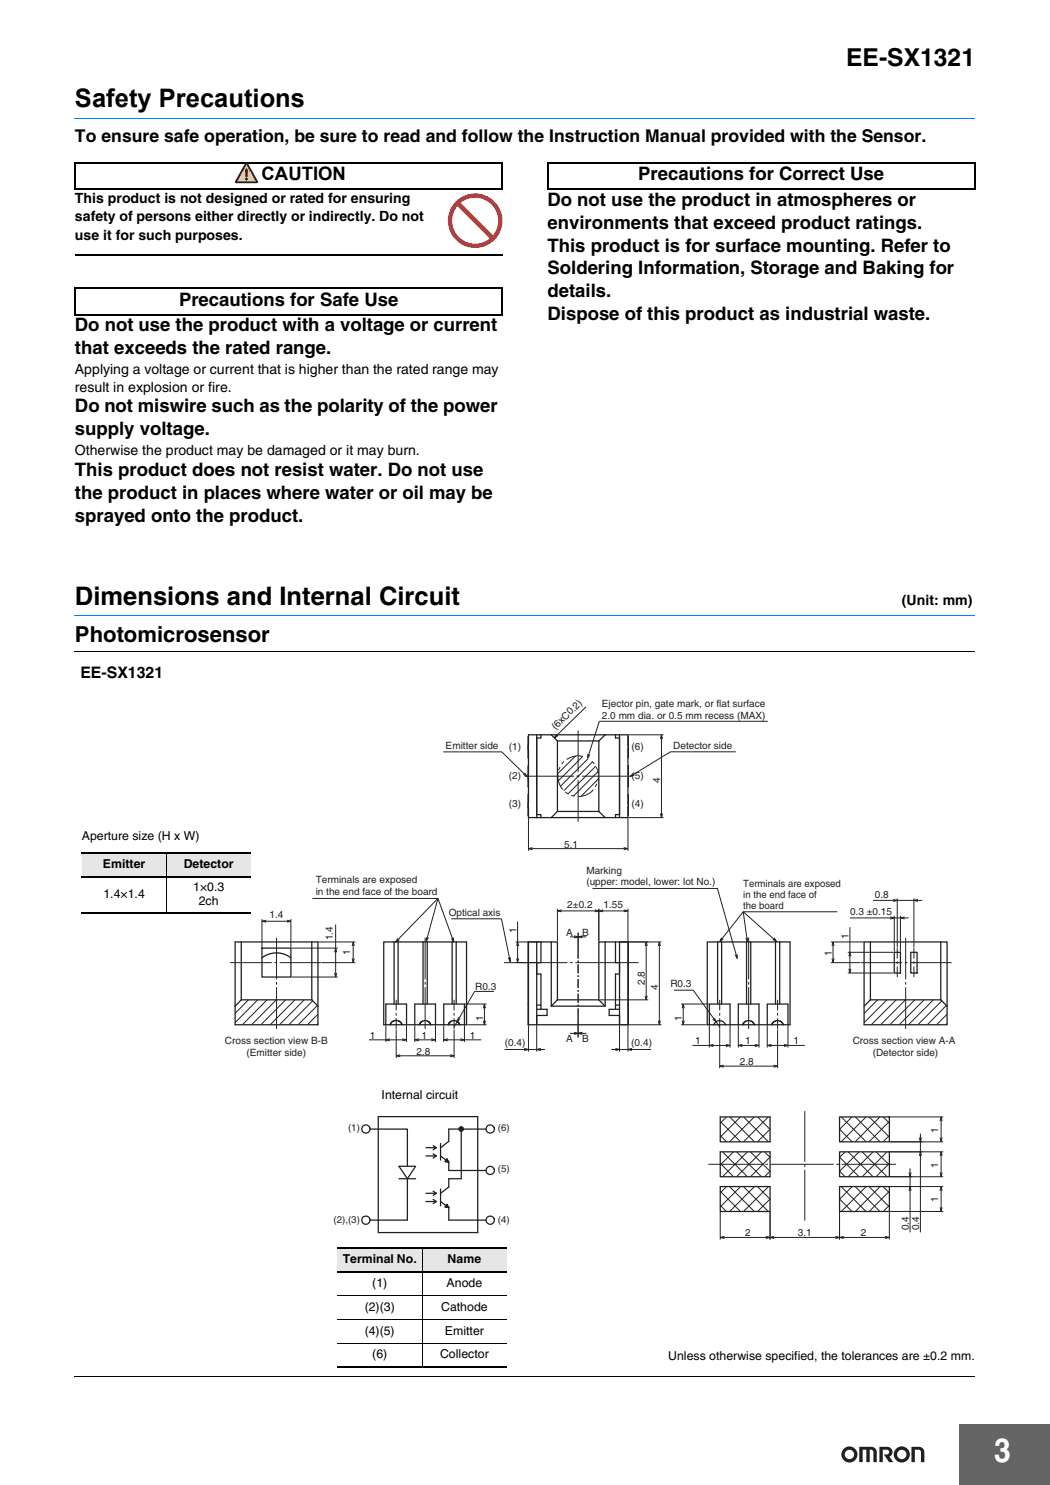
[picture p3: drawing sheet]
<svg xmlns="http://www.w3.org/2000/svg" width="210mm" height="297mm" viewBox="0 0 210 297" stroke-linecap="round" stroke-linejoin="round" font-family="sans-serif">
<path d="M192 285h17.9v12h-17.9z" fill="#656565"/>
<path d="M192 284.9v12.1M192 285h17.9" fill="none" stroke="#656565" stroke-width=".2"/>
<g fill="#231f20">
<path d="M171.8 289.4h2.5a1.08 1.08 0 0 1 1 1.1v2h-.6v-2a.55 .55 0 0 0-.8-.5v2.5h-.6v-2.5h-.8v2.5h-.7z"/>
<path d="M182.3 289.4h.7a1.48 1.48 0 0 1 1.8 .7l.1 2.4h-.7v-2l-.1-.3-.4-.2h-.7v2.5h-.7z"/>
<path d="M175.9 289.4h.6a1.63 1.63 0 0 1 1.8 .4 1 1 0 0 1-.4 1.6l.7 1.1h-.8l-1-1.6h.5a.48 .48 0 0 0 .5-.4 .48 .48 0 0 0-.5-.5h-.8v2.5h-.6z"/>
<path d="M168.3 290.9a1.61 1.61 0 0 0 3.2 0 1.61 1.61 0 0 0-3.2 0zM168.9 290.9a.95 .95 0 0 1 1.9 0 .95 .95 0 0 1-1.9 0z"/>
<path d="M179.4 290.9a.95 .95 0 0 0 1.9 0 .95 .95 0 0 0-1.9 0zM178.7 290.9a1.65 1.65 0 0 1 3.3 0 1.65 1.65 0 0 1-3.3 0z"/>
</g>
<path d="M15 23.1h180v2.5h-180z" fill="#fff"/>
<path d="M15 23.6h180" fill="none" stroke="#0080ff" stroke-width=".2"/>
<path d="M15 50.5h85.5v1.5h-85.5z" fill="#fff"/>
<path d="M15 51h85.5" fill="none" stroke="#000" stroke-width=".28"/>
<path d="M15 122.6h180v2.5h-180z" fill="#fff"/>
<path d="M15 123.1h180" fill="none" stroke="#0080ff" stroke-width=".2"/>
<path d="M15 129.9h180v1.5h-180z" fill="#fff"/>
<path d="M15 130.4h180" fill="none" stroke="#000" stroke-width=".2"/>
<path d="M15 274.9h180v1.5h-180z" fill="#fff"/>
<path d="M15 275.4h180" fill="none" stroke="#000" stroke-width=".2"/>
<path d="M14.9 32.5h85.7M14.9 37.8h85.7M15 32.6v5.1M100.5 32.6v5.1M14.9 57.6h85.7M15 57.7v5.1M100.5 57.7v5.1M14.9 62.9h85.7" fill="none" stroke="#000" stroke-width=".21"/>
<path d="M49.3 32.7l2 3.6h-4z" fill="#ffdc01"/>
<g fill="#231f20">
<path d="M49.2 33.8h.2l.2 .3-.2 1.1-.1 .2-.2-.2-.1-1.1z"/>
<path d="M49.2 32.5l-2.2 3.8v.2l.2 .1h4.3l.1-.3-2.1-3.7zM49.3 32.9l1.9 3.4h-3.8z"/>
<circle cx="49.3" cy="35.8" r=".27"/>
</g>
<path d="M91.4 41.3a4.6 4.6 0 0 0 .4 6.1 4.6 4.6 0 0 0 6.1 .3zM92.1 40.6l6.5 6.4a4.6 4.6 0 0 0-.3-6.1 4.6 4.6 0 0 0-6.2-.3zM89.6 44.1a5.5 5.5 0 0 1 10.9 0 5.5 5.5 0 0 1-10.9 0z" fill="#ee1d23"/>
<path d="M109.4 32.5h85.7M109.4 37.8h85.7M109.5 32.6v5.1M195 32.6v5.1" fill="none" stroke="#000" stroke-width=".21"/>
<g fill="none" stroke="#231f20" stroke-width=".25">
<path d="M105.7 153.2v4.1M105.7 147.4v4.1M105.7 159v4.1M108.2 147v.6h-.9v15.3h.9v.6M110.2 147l1.3 1.2M111.5 148.2v14.1M111.5 148.2h8.3M119.8 148.2v14.1M121 147l-1.2 1.2M123.1 147v.6h.8v15.3h-.8v.6M123.9 147v16.5h1.7v-16.5h-18.3M125.6 147.4v4.1"/>
<path d="M125.6 153.2v4.1M125.6 159v4.1M107.3 163.5v-16.5h-1.6v16.5h18.2M111.5 162.3l-1.3 1.2M111.5 162.3h8.3M119.8 162.3l1.2 1.2M48.2 188.4v11.6M48.2 200l-1.2 1.3M48.2 200h14.2M52.4 189.6h5.8v5.8h-5.8zM52.4 191.6l1.2-.7 1.3-.3 1.6 .2 1.7 .8M62.4 200l1.2 1.3v3.7h-16.6v-16.6h16.6v12.9"/>
<path d="M62.4 188.4v11.6M78.8 188.4v12.4M78.8 188.4h14.5v16.6h-3.6M78.8 188.4h-2.1v16.6h.5M79.6 188.4v12.4M84.6 188.4v12.4M85.4 188.4v12.4M90.4 188.4v12.4M91.2 188.4v12.4M105.7 188.4l-.1 12.4M105.7 188.4v16.6h1.6M107.3 188.4v16.6"/>
<path d="M108.2 188.4h-2.5M110.2 188.4h1.3v11.6M110.2 188.4v12.9M110.2 188.4h-2v4.2h-.9v2.2h.9v7.1h1.2v1.2h-2.1M111.5 200l-1.3 1.3M111.5 200h8.3M119.8 200l1.2 1.3M121 188.4h-1.2v11.6M121 188.4h4.7v12.4M121 188.4v12.9M123.1 188.4v4.2h.8v2.2h-.8v7.1M123.9 188.4v16.6h1.7"/>
<path d="M125.6 188.4v16.6M143.5 188.4h-2.1v16.6h12M143.5 188.4h.8v12.4M143.5 188.4v12.4M144.3 188.4h13.7v16.6h-3.7M149.3 188.4v12.4M150.1 188.4v12.4M155.1 188.4v12.4M155.9 188.4v12.4M174.1 200l-1.3 1.3v3.7h16.6v-3.7M174.1 200h14M174.1 188.4v11.6"/>
<path d="M178.8 190.5h1.3v4.1h-1.3zM182.1 190.5h1.3v4.1h-1.3zM188.1 188.4h1.3v12.9M188.1 188.4h-15.3v12.9M188.1 188.4v11.6M188.1 200l1.3 1.3M78 205h-.8v-4.2h4.1v4.2M78 205h4.9M80.4 204.9l-.4-.6-.8-.2-.7 .2-.5 .7M83.9 205h-1v-4.2h4.2v4.2M83.9 205l.3-.6 .7-.3 .9 .3 .3 .6M83.9 205h4.8"/>
<path d="M89.7 205l.3-.6 .7-.3 .7 .2 .6 .7M89.7 205h-1v-4.2h4.2v4.2M105.7 200.8v4.2M107.3 201.9h.9M107.3 201h.9M110.2 201.3h10.8M123.1 201h.8M123.9 201.9h-2.1v1.2h2.1v1.9h-16.6M125.6 200.8h.1M125.7 200.8l-.1 4.2M141.9 205v-4.2h4.1v4.2M142.7 205a1.26 1.26 0 0 1 1.2-.8 1.26 1.26 0 0 1 1.2 .8"/>
<path d="M147.6 205v-4.2h4.2v4.2M148.6 205l.3-.6 .7-.3 .8 .2 .4 .7M154.3 205h-.9v-4.2h4.2v4.2M154.3 205l.4-.6 .7-.3 .8 .3 .5 .6M144 223.4h10v5h-10zM144 230.4h10v5h-10zM144 237.3h10v5h-10zM167.9 223.4h10v5h-10zM167.9 230.4h10v5h-10zM167.9 237.3h10v5h-10z"/>
</g>
<g fill="none" stroke="#231f20" stroke-width=".2">
<path d="M88.6 150.4h11.7l5.1 4.9M104.6 154.9l.8 .4M104.9 154.6l.5 .7M104.9 155.3h9.9M105.7 149.2v21M111.3 146.9l-.5 .7M112 153.4l-.3 .7M112.8 152.3l-.5 .5M113 158.4l.6 .4M114.2 159.1l.7 .1M115.1 151.2l-3.5 3.6a3.9 3.9 0 0 0 1 3.1M115.3 155.3h.6"/>
<path d="M115.6 146.1v8.4M115.6 155v.5M115.6 156v8.4M116.4 155.3h9.9M116.5 151.3l-4.8 4.9M116.6 151.3a3.8 3.8 0 0 0-3.3 .6M117.2 141.4l-6.4 6.2 .8-.4M117.5 150.8v.8M117.6 151.7l-5.5 5.6M118 150.9l-.5 .7M118.4 152.3l.4 .5M118.5 152.4l-5.7 5.8"/>
<path d="M118.7 157.9a3.5 3.5 0 0 1-3.1 1.4M119.2 153.2l-5.6 5.6M119.2 153.4l.3 .7 .1 .7M119.3 156.8l-.2 .6M119.6 154.3l-4.9 4.9M119.7 155.8l-3.5 3.5M119.7 155.5l-.1 .6M125.7 147h7M126.7 154.7l-.7 .6M126.8 155.1l-.8 .2M132.3 147v16.5M132.3 147l.2 .8"/>
<path d="M132.3 147l-.2 .8M147.1 150.4h-13l-8.1 4.9M153.5 144.3h-33.6l-2.4 7.3M62.5 179.7h25.1l3.1 8.7-.4-.7M87.6 179.7l-8.5 8.7 .5-.7M87.6 179.7l-2.3 8.6M105.7 169.7l.8 .3M105.7 169.7h19.9M106.5 169.5l-.8 .2M118.5 177.7h25l3.9 14M124.7 169.5l.9 .2M125.6 163.7v6.5"/>
<path d="M125.6 169.7l-.9 .3M125.7 163.5h7M132.1 162.7l.2 .8M132.5 162.7l-.2 .8M178.6 179.9l.8 .2M179.4 179.7v9.8M182.8 179.7v9.8M183.6 179.9l-.8 .2 .8 .2M46 192.6h8.4M49.7 200l-2.7 2.7M51.5 200l-4.5 4.6M52.4 184.3h5.8"/>
<path d="M52.4 183.9v5.6M52.4 184.3l.8 .2M53.2 184.1l-.8 .2M53.4 200l-4.9 5M54.9 192.6h.5M55.3 200l-5 5M55.3 187.6v8.3M55.3 196.4v.5M55.3 197.5v8.3M55.9 192.6h8.4M57.1 200l-4.9 5M57.4 184.1l.8 .2"/>
<path d="M58.2 183.9v5.6M58.2 184.3l-.8 .2M58.3 195.4h9.2M58.3 189.6h9.2M59 200l-5 5M60.8 200l-4.9 5M63.7 188.4h7.4M64.4 192.6h6.7M66.9 194.6l.2 .8M67.1 184.9v10.5M67.3 194.6l-.2 .8M67.3 190.5l-.2-.9-.2 .9"/>
<path d="M70.4 191.7l.2 .9M70.6 188.4l-.2 .8M70.6 188.4v4.2M70.6 188.4l.2 .8M70.8 191.7l-.2 .9M79.2 200v2.1M79.9 188l-.8 .4M85 187.6v8.3M85 196.4v.5M85 197.5v8.3M85.3 187.5l-.1 .8 .5-.8M90.3 183.8h10l1.7 8.5-.4-.7"/>
<path d="M90.7 187.5v.9M90.8 200v2.1M98.8 198.3h-3.9l-4.1 7.1M100.8 192.6h12.7M102.1 191.5l-.1 .8M103.1 188.4h4.9M103.3 191.7l.2 .9M103.5 184.3v8.3M103.7 191.7l-.2 .9M103.7 189.2l-.2-.8-.2 .8M111.5 181.8v6.5M111.5 182.2h14.1"/>
<path d="M111.5 182.2l.8 .2M112.3 182l-.8 .2M114 187.4h1.6l-.8 .2M114 192.6h.5M114.8 187.2l1.7 .4M115.1 192.6h12.6M115.6 186.6v5.1M115.6 192.1v.4M115.6 192.9v1.8M115.6 195.1v.3M115.6 195.8v1.8M115.6 198v.4"/>
<path d="M115.6 198.8v1.8M116.5 187.2l-.9 .2h1.7M118.9 182l.9 .2M119.8 182.2l.8 .2M119.8 181.8v6.5M119.8 182.2l-.9 .2M119.9 200h9.7M120.6 182l-.8 .2M124 188.4h8.3M124.7 182l.9 .2M125.6 181.8v6.5M125.6 182.2l-.9 .2"/>
<path d="M129 199.2l.2 .8M129.2 188.4l-.2 .8M129.2 188.4v11.6M129.2 188.4l.2 .8M129.4 199.2l-.2 .8M131.9 188.4l-.3 .8M131.9 188.4v16.6M131.9 188.4l.2 .8M134.8 198.1h3.8l5.3 7.3M143.9 200v2.1M144.3 187.6l-.3 .7 4.6-5.9 6.7 5.9-.8-.4M144.7 187.8l-.7 .5"/>
<path d="M147 191l.4 .7M147.4 190.9v.8M149.2 187.6l.3 .8M149.6 187.5l-.1 .9M149.7 187.6v8.3M149.7 196.4v.5M149.7 197.5v8.3M154.8 187.6l.5 .7M155.5 200v2.1M166.2 188.4h6.5M166.2 192.6h5.8M166.4 191.7l.2 .9"/>
<path d="M166.6 188.4v4.2M166.6 188.4l.2 .8M166.6 188.4l-.2 .8M166.8 191.7l-.2 .9M167.4 182.4h-18.8l.9 6M169.5 190.5h9.2M169.5 194.6h9.2M169.8 193.8l.2 .8M170 183.6h8.8M170 185.5v9.1M170.2 193.8l-.2 .8M170.2 191.3l-.2-.8-.2 .8"/>
<path d="M172.1 192.6h8.3M174.6 180.1h4.8M175.5 200l-2.7 2.7M177.4 200l-4.6 4.6M178 183.4l.8 .2M178.8 183.6h2.9M178.8 183.2v7.1M178.8 183.6l-.8 .2M179.2 200l-5 5M179.4 180.1h5M179.4 180.1l-.8 .2M179.4 189.6v2.1"/>
<path d="M179.4 192.3v.5M179.4 193.3v2.1M180.1 183.2v7.1M180.9 183.4l-.8 .2 .8 .2M180.9 192.6h.6M181.1 200l-5 5M181.1 187.6v8.3M181.1 196.4v.5M181.1 197.5v8.3M182 192.6h8.3M182.8 189.6v2.1M182.8 192.3v.5"/>
<path d="M182.8 193.3v2.1M182.9 200l-4.9 5M184.8 200l-5 5M186.7 200l-5 5M62.5 200.2l-4.7 4.8M63.5 201.1l-3.9 3.9M63.6 202.9l-2.1 2.1M63.6 204.7l-.3 .3M73.8 208h7.5M77.2 205.1v3.3M78 207.8l-.8 .2 .8 .2M79.2 202.6v.6"/>
<path d="M79.2 203.7v2.1M79.2 205.9v5.7M79.2 211.2h11.6M79.2 211.2l.8 .2M80 211l-.8 .2M80.5 207.8l.8 .2M81.3 205.1v3.3M81.3 208l-.8 .2M82.9 208h4.2M82.9 208l.9 .2M82.9 205.1v3.3M83.8 207.8l-.9 .2"/>
<path d="M86.2 207.8l.9 .2M87.1 205.1v3.3M87.1 208l-.9 .2M88.7 205.1v3.3M88.7 208h7.5M88.7 208l.9 .2M89.6 207.8l-.9 .2M90 211l.8 .2M90.8 202.6v.6M90.8 203.7v2.1M90.8 211.2l-.8 .2M90.8 205.9v5.7"/>
<path d="M91.7 203.5l-.3 .8 .6-.6M92.1 207.8l.8 .2-.8 .2M92.9 205.1v3.3M93 200.8h4.3M93.4 205h3.9M96.7 204.2l.2 .8M96.9 200.8v4.2M96.9 200.8l.2 .9M96.9 200.8l-.2 .9M97.1 204.2l-.2 .8M100.9 209.9h6.4M104.8 209.7l.9 .2-.9 .2"/>
<path d="M105.7 205.1v5.2M107.3 205.1v5.2M107.3 209.9h1.7M107.3 209.9l.9 .2M108.2 209.7l-.9 .2M114 206.7h1.6l-.8 .2M114.8 206.5l1.7 .4M115.6 201v.3M115.6 201.7v5.8M116.5 206.5l-.9 .2h1.7M122.2 209.9h1.7M123.1 209.7l.8 .2"/>
<path d="M123.9 209.9h6.3M123.9 205.1v5.2M123.9 209.9l-.8 .2M124 205h8.3M125.6 205.1v5.2M126.4 209.7l-.8 .2 .8 .2M131.6 204.2l.3 .8M132.1 204.2l-.2 .8M136.2 200.8h5.5M136.2 205h5.1M136.4 204.2l.2 .8M136.6 200.8l-.2 .9"/>
<path d="M136.6 200.8v4.2M136.6 200.8l.2 .9M136.8 204.2l-.2 .8M138.5 209.1h7.5M141.9 205.1v4.4M142.7 208.9l-.8 .2 .8 .2M142.9 203.6l.3 .8-.7-.5M143.9 205.9v7.8M143.9 213.3h11.6M143.9 213.3l.8 .2M143.9 202.6v.6M143.9 203.7v2.1"/>
<path d="M144.7 213l-.8 .3M145.2 208.9l.8 .2M146 205.1v4.4M146 209.1l-.8 .2M147.6 205.1v4.4M147.6 209.1h4.2M147.6 209.1l.9 .2M148.5 208.9l-.9 .2M150.9 208.9l.9 .2M151.8 205.1v4.4M151.8 209.1l-.9 .2M153.4 209.1h7.5"/>
<path d="M153.4 205.1v4.4M153.4 209.1l.9 .2M154.3 208.9l-.9 .2M154.7 213l.8 .3M155.5 205.9v7.8M155.5 213.3l-.8 .2M155.5 202.6v.6M155.5 203.7v2.1M156.8 208.9l.8 .2-.8 .2M157.6 205.1v4.4M188.3 200.2l-4.8 4.8M189.3 201.1l-3.9 3.9"/>
<path d="M189.4 204.7l-.2 .3M189.4 202.9l-2.1 2.1M141.6 232.9h10.9M144 238.3l4.1 4M144 232.7l2.7 2.7M144 227.1l1.3 1.3M144 224.3l4.1 4.1M144.5 230.4l5 5M145.3 223.4l-1.3 1.3M145.3 237.3l-1.3 1.3M145.9 237.3l4.9 5M145.9 223.4l5 5"/>
<path d="M146.7 230.4l-2.7 2.6M147.3 230.4l5 5M148.1 223.4l-4.1 4M148.1 237.3l-4.1 4.1M148.7 237.3l4.9 5M148.7 223.4l5 5M149.5 230.4l-5 5M150.1 230.4l3.9 3.9-1.1 1.1M150.8 223.4l-4.9 5M150.9 237.3l-5 5M151.5 237.3l2.5 2.6M151.5 223.4l2.5 2.5"/>
<path d="M152.3 230.4l-5 5M152.9 230.4l1.1 1.1M153 232.9h.6M153.6 223.4l-4.9 5M153.7 237.3l-5 5M154 239.8l-2.5 2.5M154 231.5l-3.9 3.9M154 225.9l-2.5 2.5M154.1 232.9h12.6M160.9 222.3v10.1M160.9 232.9v.5M160.9 234v10.2"/>
<path d="M167.3 232.9h.5M167.9 225.9l2.5 2.5M167.9 231.5l3.9 3.9M167.9 239.8l2.5 2.5M168.2 237.3l5 5M168.2 223.4l5 5M168.3 232.9h10.9M169 230.4l-1.1 1.1M169.6 230.4l5 5M170.4 223.4l-2.5 2.5M170.4 237.3l-2.5 2.6M171 237.3l5 5"/>
<path d="M171 223.4l5 5M171.8 230.4l-3.9 3.9 1.1 1.1M172.4 230.4l5 5M173.2 223.4l-5 5M173.2 237.3l-5 5M173.8 237.3l4.1 4.1M173.8 223.4l4.1 4M174.6 230.4l-5 5M175.2 230.4l2.7 2.6M176 223.4l-5 5M176 237.3l-5 5M176.6 237.3l1.3 1.3"/>
<path d="M176.6 223.4l1.3 1.3M177.4 230.4l-5 5M177.9 224.3l-4.1 4.1M177.9 227.1l-1.3 1.3M177.9 232.7l-2.7 2.7M177.9 238.3l-4.1 4M178 237.3h10.6M178 235.4h10.6M178 230.4h10.6M178 228.4h10.6M178 223.4h10.6M182 237.3l-.2 .9"/>
<path d="M182 233.7v3.6M182 237.3v9.2M182 237.3l.2 .9M182.2 234.5l-.2 .9-.2-.9M183.9 227.6l.2 .8 .2-.8M184.1 230.4l-.2 .8M184.1 226.7v3.7M184.1 230.4v16.1M184.1 230.4l.2 .8M188 234.5l.2 .9M188 227.6l.2 .8M188.2 223.4v5"/>
<path d="M188.2 230.4v5M188.2 237.3v5M188.2 237.3l.2 .9M188.2 230.4l.2 .8M188.2 223.4l.2 .9M188.2 237.3l-.2 .9M188.2 230.4l-.2 .8M188.2 223.4l-.2 .9M188.4 234.5l-.2 .9M188.4 227.6l-.2 .8M144 247.5l.9 .2M144 247.5h33.9"/>
<path d="M144 242.4v5.5M144 241.1l1.3 1.2M144.9 247.3l-.9 .2M153.2 247.3l.8 .2M154 247.5l.8 .2M154 242.4v5.5M154 247.5l-.8 .2M154.8 247.3l-.8 .2M167.1 247.3l.8 .2M167.9 242.4v5.5M167.9 247.5l-.8 .2M167.9 247.5l.8 .2"/>
<path d="M168.7 247.3l-.8 .2M177 247.3l.9 .2M177.9 242.4v5.5M177.9 247.5l-.9 .2M177.9 241.1l-1.3 1.2M178 242.3h10.6M188 241.5l.2 .8M188.4 241.5l-.2 .8"/>
</g>
<g fill="#e6e6e6">
<path d="M16.4 170.6h16.9v4.8h-16.9z"/>
<path d="M33.3 170.6h16.9v4.8h-16.9z"/>
</g>
<path d="M33.3 170.5v12.2" fill="none" stroke="#000" stroke-width=".2"/>
<path d="M16.4 170.6h33.8M16.4 175.4h33.8M16.4 182.6h33.8" fill="none" stroke="#000" stroke-width=".21"/>
<path d="M89.2 232.1l.5 .4-.7-.2z" fill="#231f20"/>
<path d="M89.2 232.1l.5 .4-.7-.2z" fill="none" stroke="#231f20" stroke-width=".2"/>
<path d="M89.4 231.8l.3 .7-.5-.4z" fill="#231f20"/>
<path d="M89.4 231.8l.3 .7-.5-.4z" fill="none" stroke="#231f20" stroke-width=".2"/>
<path d="M89.4 240.9l.3 .7-.5-.4z" fill="#231f20"/>
<path d="M89.4 240.9l.3 .7-.5-.4z" fill="none" stroke="#231f20" stroke-width=".2"/>
<path d="M89.2 241.2l.5 .4-.7-.2z" fill="#231f20"/>
<path d="M89.2 241.2l.5 .4-.7-.2z" fill="none" stroke="#231f20" stroke-width=".2"/>
<path d="M92.2 225.8h.4l-.2 .4h-.2z" fill-rule="evenodd" fill="#231f20"/>
<path d="M92.2 225.8h.4l-.2 .4h-.2z" fill="none" stroke="#231f20" stroke-width=".2"/>
<path d="M91.8 225.8h.4v.4h-.2z" fill-rule="evenodd" fill="#231f20"/>
<path d="M91.8 225.8h.4v.4h-.2z" fill="none" stroke="#231f20" stroke-width=".2"/>
<path d="M92 225.5h.5l.1 .3h-.8z" fill-rule="evenodd" fill="#231f20"/>
<path d="M92 225.5h.5l.1 .3h-.8z" fill="none" stroke="#231f20" stroke-width=".2"/>
<g fill="none" stroke="#231f20" stroke-width=".25">
<path d="M74 225.8h7.5v7.5M75.6 223.4h19.9v23.1h-19.9zM79.8 233.3h3.3l-1.6 2.5zM79.8 235.8h3.3M81.5 235.8v8.3h-7.5M85.2 229.6h2.1M85.2 238.7h2.1M86.6 229.1l.7 .5M86.6 238.3l.7 .4M86.6 230.8l.7 .4h-2.1M86.6 239.9l.7 .4M87.3 229.6l-.7 .4"/>
<path d="M87.3 238.7l-.7 .4M87.3 231.2l-.7 .4M88.1 228.7v3.4M88.1 237.8v3.4M88.1 231.2l1.6 1.3M89.4 231.8l.3 .7-.7-.2zM89.7 232.5v1.6h7.5M92.2 225.8v10h-2.5v1.6l-1.6 1.3M97.2 225.8h-7.5v2.5l-1.6 1.3M85.2 240.3h2.1M87.3 240.3l-.7 .5M88.1 240.3l1.6 1.3"/>
<path d="M89.4 240.9l.3 .7-.7-.2zM89.7 241.6v2.5h7.5"/>
<circle cx="73.2" cy="225.8" r=".83"/>
<circle cx="92.2" cy="225.8" r=".41"/>
<circle cx="98" cy="225.8" r=".83"/>
<circle cx="98" cy="234.1" r=".83"/>
<circle cx="73.2" cy="244.1" r=".83"/>
<circle cx="98" cy="244.1" r=".83"/>
</g>
<g fill="#e6e6e6">
<path d="M67.5 249.6h16.9v4.8h-16.9z"/>
<path d="M84.4 249.6h16.9v4.8h-16.9z"/>
</g>
<path d="M67.5 259.1h33.8M84.4 249.5v24M67.5 263.9h33.8M67.5 268.7h33.8" fill="none" stroke="#000" stroke-width=".2"/>
<path d="M67.5 249.6h33.8M67.5 254.4h33.8M67.5 273.4h33.8" fill="none" stroke="#000" stroke-width=".21"/>
<text font-size="6.7" fill="#fff" x="198.8" y="292.5">3</text>
<g font-size="5.1">
<text x="15" y="21.4">Safety Precautions</text>
<text x="15" y="120.9">Dimensions and Internal Circuit</text>
</g>
<text font-size="4.9" x="169.2" y="13.3">EE-SX1321</text>
<text font-size="4.4" x="15" y="128.4">Photomicrosensor</text>
<g font-size="3.7">
<text x="52.3" y="36">CAUTION</text>
<text x="109.5" y="41.1">Do not use the product in atmospheres or</text>
<text x="127.6" y="36">Precautions for Correct Use</text>
<text x="109.5" y="45.7">environments that exceed product ratings.</text>
<text x="109.5" y="50.3">This product is for surface mounting. Refer to</text>
<text x="109.5" y="54.9">Soldering Information, Storage and Baking for</text>
<text x="109.5" y="59.5">details.</text>
<text x="35.8" y="61.2">Precautions for Safe Use</text>
<text x="109.5" y="64.1">Dispose of this product as industrial waste.</text>
<text x="15" y="66.3">Do not use the product with a voltage or current</text>
<text x="15" y="70.9">that exceeds the rated range.</text>
<text x="15" y="82.5">Do not miswire such as the polarity of the power</text>
<text x="15" y="87.1">supply voltage.</text>
<text x="15" y="95.2">This product does not resist water. Do not use</text>
<text x="15" y="99.8">the product in places where water or oil may be</text>
<text x="15" y="104.4">sprayed onto the product.</text>
</g>
<text font-size="3.5" x="15" y="28.3">To ensure safe operation, be sure to read and follow the Instruction Manual provided with the Sensor.</text>
<text font-size="3.2" x="16.1" y="135.7">EE-SX1321</text>
<g font-size="2.8">
<text x="15" y="40.6">This product is not designed or rated for ensuring</text>
<text x="15" y="44.3">safety of persons either directly or indirectly. Do not</text>
<text x="15" y="48">use it for such purposes.</text>
<text x="15" y="74.9">Applying a voltage or current that is higher than the rated range may</text>
<text x="15" y="78.4">result in explosion or fire.</text>
<text x="15" y="91.1">Otherwise the product may be damaged or it may burn.</text>
<text x="180.4" y="120.9">(Unit: mm)</text>
</g>
<g font-size="2.5">
<text x="16.4" y="168.1">Aperture size (H x W)</text>
<text x="20.6" y="173.7">Emitter</text>
<text x="36.7" y="173.7">Detector</text>
<text x="20.7" y="179.7">1.4×1.4</text>
<text x="38.6" y="178.3">1×0.3</text>
<text x="39.8" y="181.1">2ch</text>
<text x="76.3" y="219.9">Internal circuit</text>
<text x="68.5" y="252.6">Terminal No.</text>
<text x="74.4" y="257.4">(1)</text>
<text x="89.3" y="257.4">Anode</text>
<text x="89.5" y="252.6">Name</text>
<text x="72.9" y="262.2">(2)(3)</text>
<text x="88.2" y="262.2">Cathode</text>
<text x="72.9" y="266.9">(4)(5)</text>
<text x="89" y="266.9">Emitter</text>
<text x="74.4" y="271.7">(6)</text>
<text x="88" y="271.7">Collector</text>
<text x="133.6" y="272.1">Unless otherwise specified, the tolerances are ±0.2 mm.</text>
</g>
<g font-size="2" fill="#231f20">
<text x="120.4" y="143.7">2.0 mm dia. or 0.5 mm recess (MAX)</text>
<text x="120.4" y="141.4">Ejector pin, gate mark, or flat surface</text>
<text x="89.1" y="149.9">Emitter side</text>
<text x="111.1" y="146.1" transform="rotate(-45 111.1 146.1)">(6xC0.2)</text>
<text x="134.7" y="149.9">Detector side</text>
<text x="101.8" y="155.9">(2)</text>
<text x="101.8" y="150.1">(1)</text>
<text x="126.3" y="150.1">(6)</text>
<text x="126.3" y="155.9">(5)</text>
<text x="101.8" y="161.4">(3)</text>
<text x="126.3" y="161.4">(4)</text>
<text x="132" y="156.7" transform="rotate(-90 132 156.7)">4</text>
<text x="112.8" y="169.5">5.1</text>
<text x="63.1" y="176.7">Terminals are exposed</text>
<text x="63.1" y="179.1">in the end face of the board</text>
<text x="117.3" y="174.8">Marking</text>
<text x="117.3" y="177.1">(upper: model, lower: lot No.)</text>
<text x="148.6" y="177.4">Terminals are exposed</text>
<text x="148.6" y="179.6">in the end face of</text>
<text x="175" y="179.5">0.8</text>
<text x="53.9" y="183.7">1.4</text>
<text x="89.7" y="183.2">Optical axis</text>
<text x="113.4" y="181.6">2±0.2</text>
<text x="120.7" y="181.6">1.55</text>
<text x="148.6" y="181.8">the board</text>
<text x="170" y="183">0.3 ±0.15</text>
<text x="66.5" y="188.1" transform="rotate(-90 66.5 188.1)">1.4</text>
<text x="70" y="191" transform="rotate(-90 70 191)">1</text>
<text x="103.3" y="186.6" transform="rotate(-90 103.3 186.6)">1</text>
<text x="113.2" y="187.2">A</text>
<text x="116.4" y="187.2">B</text>
<text x="166.3" y="191.2" transform="rotate(-90 166.3 191.2)">1</text>
<text x="169.7" y="187.7" transform="rotate(-90 169.7 187.7)">1</text>
<text x="129" y="197" transform="rotate(-90 129 197)">2.8</text>
<text x="134.1" y="197.5">R0.3</text>
<text x="95" y="198.1">R0.3</text>
<text x="131.6" y="198.1" transform="rotate(-90 131.6 198.1)">4</text>
<text x="45" y="208.9">Cross section view B-B</text>
<text x="73.9" y="207.8">1</text>
<text x="84.3" y="207.8">1</text>
<text x="94" y="207.8">1</text>
<text x="96.6" y="204.3" transform="rotate(-90 96.6 204.3)">1</text>
<text x="100.9" y="209.2">(0.4)</text>
<text x="113.2" y="208.5">A</text>
<text x="116.4" y="208.5">B</text>
<text x="126.2" y="209.2">(0.4)</text>
<text x="136.4" y="204.3" transform="rotate(-90 136.4 204.3)">1</text>
<text x="139" y="208.9">1</text>
<text x="149" y="208.9">1</text>
<text x="158.7" y="208.9">1</text>
<text x="170.5" y="208.8">Cross section view A-A</text>
<text x="49.3" y="211.3">(Emitter side)</text>
<text x="83.3" y="211">2.8</text>
<text x="148" y="213">2.8</text>
<text x="174.5" y="211.2">(Detector side)</text>
<text x="187.6" y="226.6" transform="rotate(-90 187.6 226.6)">1</text>
<text x="187.6" y="233.6" transform="rotate(-90 187.6 233.6)">1</text>
<text x="187.6" y="240.5" transform="rotate(-90 187.6 240.5)">1</text>
<text x="149" y="247.3">2</text>
<text x="159.6" y="247.3">3.1</text>
<text x="172.2" y="247.3">2</text>
<text x="181.8" y="246.1" transform="rotate(-90 181.8 246.1)">0.4</text>
<text x="183.8" y="246.1" transform="rotate(-90 183.8 246.1)">0.4</text>
</g>
<g font-size="1.9" fill="#231f20">
<text x="69.6" y="226.3">(1)</text>
<text x="99.6" y="226.3">(6)</text>
<text x="99.6" y="234.5">(5)</text>
<text x="66.7" y="244.6">(2),(3)</text>
<text x="99.6" y="244.6">(4)</text>
</g>
</svg>
